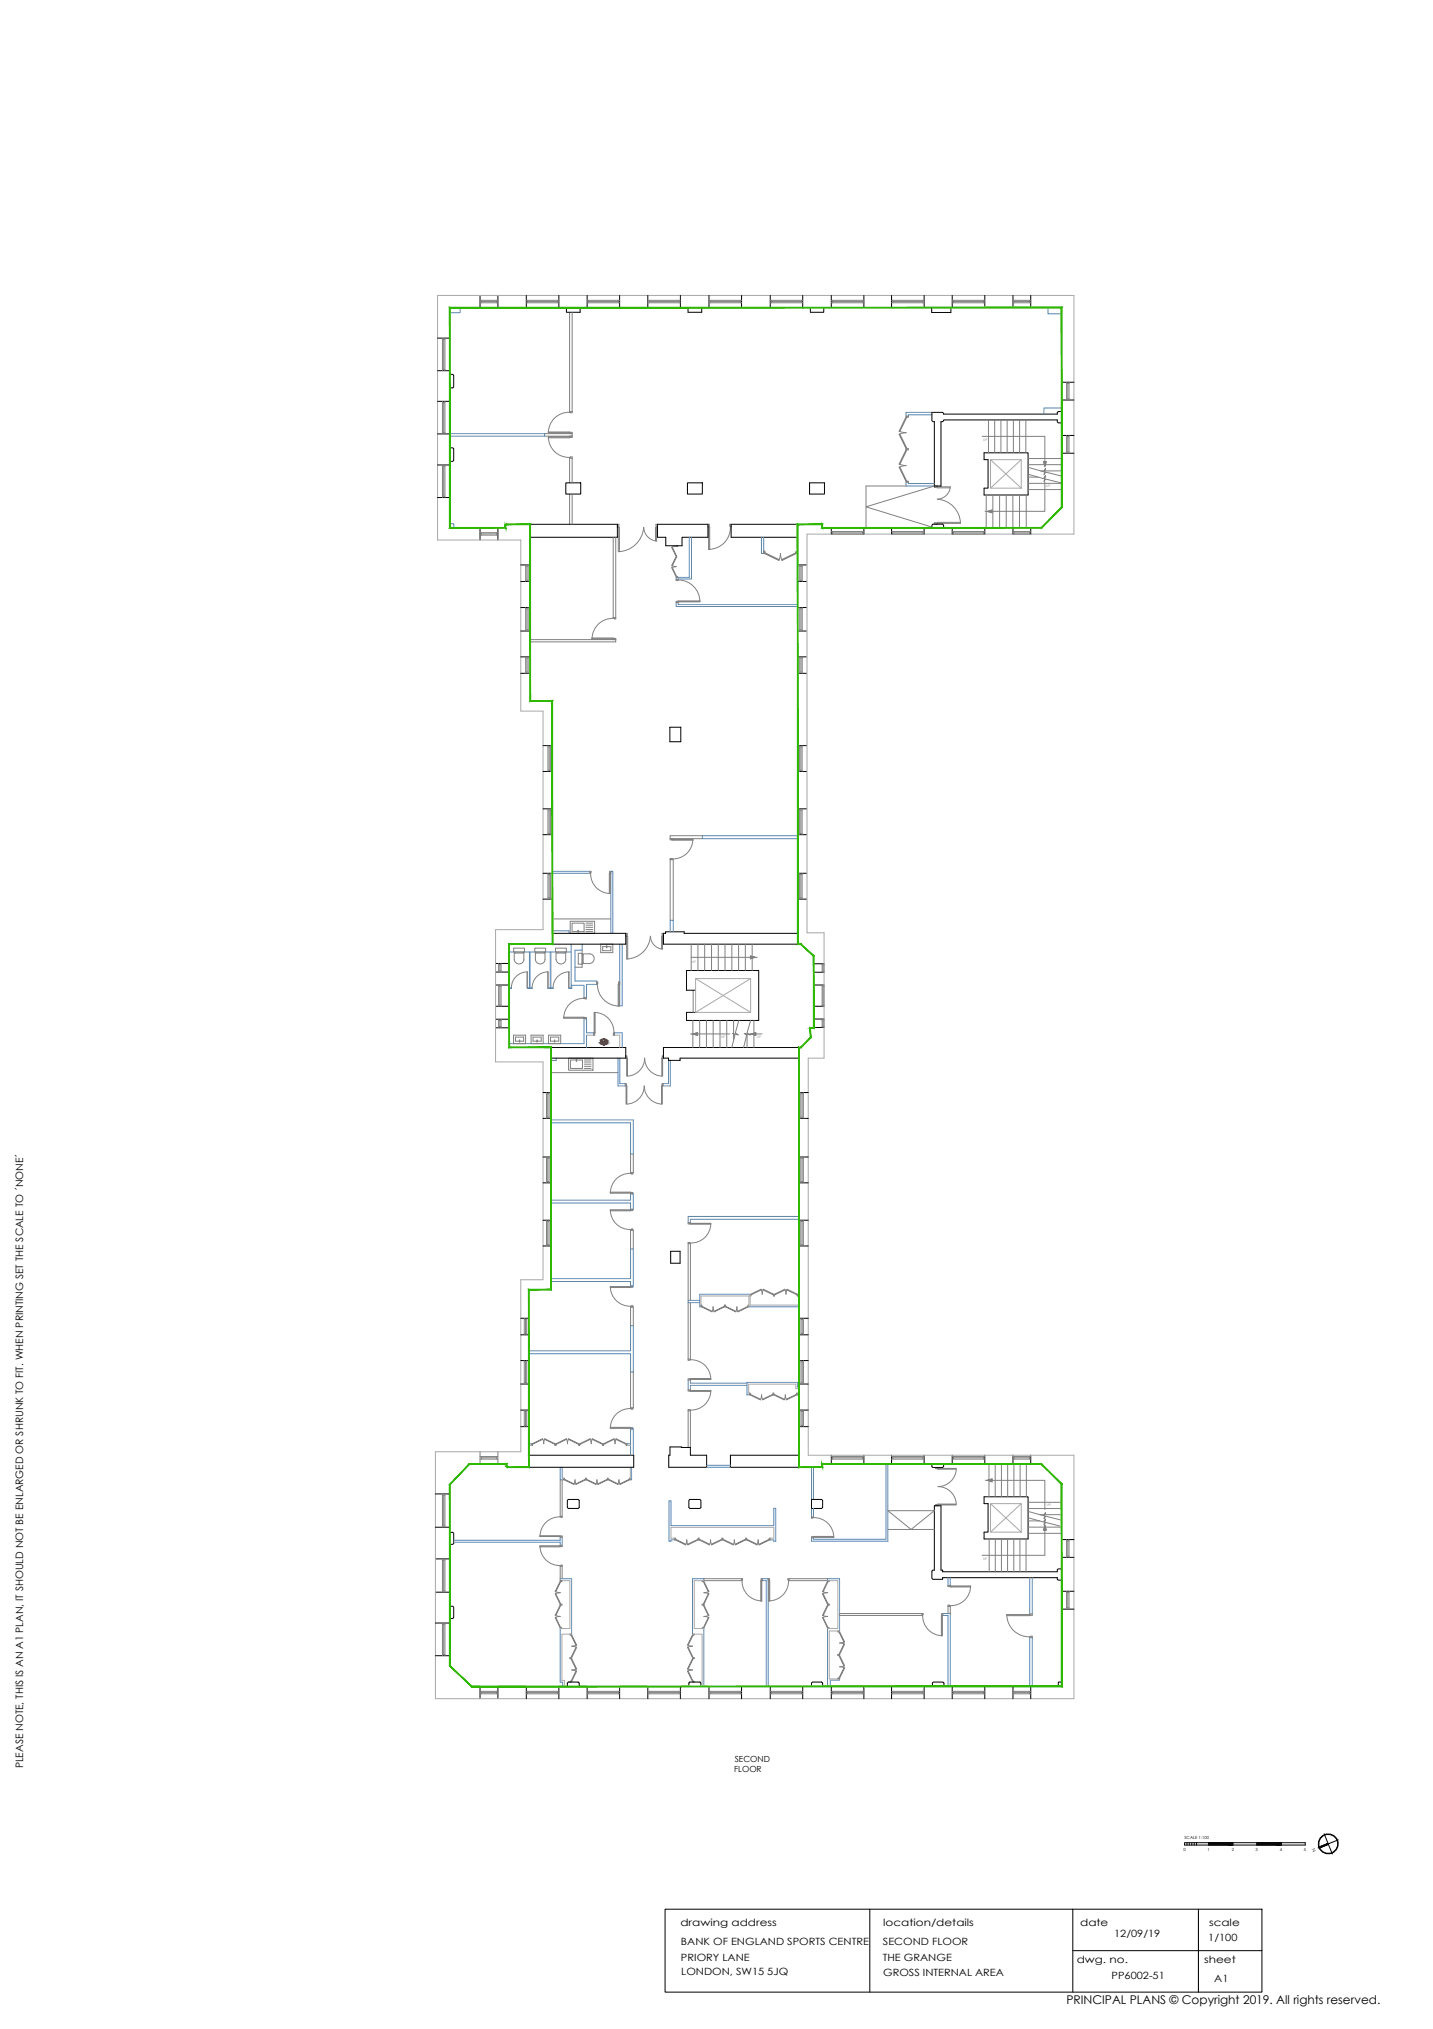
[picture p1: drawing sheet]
<svg xmlns="http://www.w3.org/2000/svg" width="594mm" height="841mm" viewBox="0 0 594 841" stroke-linecap="round" stroke-linejoin="round" font-family="sans-serif">
<!-- layer: BLOCKS -->
<g fill="none" stroke="#808080" stroke-width=".41">
<path d="M199 127.5h7.4M199 124.5h7.4M199 125.5h7.4M199.5 124.5v1M199.5 125h6.4M205.9 124.5v1M218.2 127.5h13.5M218.2 124.5h13.5M218.2 125.5h13.5M218.7 124.5v1M218.7 125h12.5M231.2 124.5v1"/>
<path d="M236.1 129.4v41.5M237.2 129.4v41.7l-1.1-.2M243.4 127.5h13.5M243.4 124.5h13.5M243.4 125.5h13.5M243.9 124.5v1M243.9 125h12.5M256.4 124.5v1M268.6 127.5h13.5M268.6 124.5h13.5M268.6 125.5h13.5M269.1 124.5v1"/>
<path d="M269.1 125h12.5M281.6 124.5v1M293.9 127.5h13.5M293.9 124.5h13.5M293.9 125.5h13.5M294.4 124.5v1M294.4 125h12.5M306.9 124.5v1M319.3 127.5h13.5M319.3 124.5h13.5M319.3 125.5h13.5M319.8 124.5v1"/>
<path d="M319.8 125h12.5M332.3 124.5v1M344.6 127.5h13.5M344.6 124.5h13.5M344.6 125.5h13.5M345.1 124.5v1M345.1 125h12.5M357.6 124.5v1M369.6 127.5h13.5M369.6 124.5h13.5M369.6 125.5h13.5M370.1 124.5v1"/>
<path d="M370.1 125h12.5M382.6 124.5v1M394.8 127.5h13.5M394.8 124.5h13.5M394.8 125.5h13.5M395.3 124.5v1M395.3 125h12.5M407.8 124.5v1M419.9 127.5h7.4M419.9 124.5h7.4M419.9 125.5h7.4M420.4 124.5v1"/>
<path d="M420.4 125h6.4M426.8 124.5v1M183.4 140.2v13.5M183.4 153.1h1M183.4 140.7h1M183.9 140.7v12.4M184.4 140.2v13.5M186.5 140.2v13.5M440.1 158.4v7.4M442.2 158.4v7.4M442.2 158.9h1M442.7 158.9v6.4"/>
<path d="M443.2 158.4v7.4M183.4 166.4v13.5M183.4 179.4h1M183.4 166.9h1M183.9 166.9v12.5M184.4 166.4v13.5M186.5 166.4v13.5M225.8 179.7h11.4M227.3 179.1h8.8v.3h-8.8zM227.3 179.4h8.8M236.1 170.9a8.5 8.5 0 0 0-8.8 8.5M236.1 179.4l1.1-.2v2.1l-1.1-.2"/>
<path d="M236.1 179.4v.3M236.1 170.6h1.1M372.8 178.7l2.8 .7-2.8 .6M375.6 172.5h1v.5l-1-.2zM375.6 172.8l.3 .2-2.9 5.8-.3-.1zM442.2 165.3h1M183.4 192.7v13.5M183.4 193.2h1M183.9 193.2v12.5M184.4 192.7v13.5M186.5 192.7v13.5M225.8 180.8h11.4"/>
<path d="M227.3 181.1h8.8v.4h-8.8zM227.3 181.1h8.8M227.3 181.1a8.5 8.5 0 0 0 8.8 8.5M236.1 189.6l1.1-.2v10.7M236.1 180.8v.3M236.1 189.6v10.5M236.1 189.9h1.1M372.7 193.7l.3-.2 2.9 6-.3 .1zM372.7 180l.3-.1 2.9 5.9-.3 .2zM372.8 192.3l2.8 .7-2.8 .6M375.6 199.6l1-.1v.4h-1zM375.6 186.4l.3 .2-2.9 5.9-.3-.2z"/>
<path d="M375.6 186h1v.4h-1zM440.1 180.5v7.4M442.2 180.5v7.4M442.2 181h1M442.2 187.4h1M442.7 181v6.4M443.2 180.5v7.4M183.4 205.7h1M199 218.8h7.4M236.1 204.8v12.5M237.2 204.8v12.5M256.3 218.1l.1 10.6a10.9 10.9 0 0 0 10.5-10.1 5.8 5.8 0 0 0 5.3 5.7"/>
<path d="M256.3 218.6l.3-1.3h-.7v1.3h.9v10.1M293.5 217.3h.5l-.2 1.1h-.3zM293.8 218.4h.4v9.3h-.4zM293.8 218.4v9.3M302.6 217.3h.5v1.1h-.3zM302.8 218.4a9 9 0 0 1-8.9 9.3M344.6 218.8h13.5M369.6 218.8h13.5M393.9 202.2h-5.3v-.7h-1.3v.5h.8v-.2h5.9a5.6 5.6 0 0 1-5.4 5.1 10.3 10.3 0 0 1 9.6 10h-10.1M394.8 218.8h13.5M398.1 216.5h-9.5v.8h-1.3v-.6l1.3 .2M419.9 218.8h7.4"/>
<path d="M199 220.8h7.4M199 221.8h7.4M199.5 220.8v1M199.5 221.3h6.4M205.9 220.8v1M217.9 234.7h1M217.9 234.2v6.8M218.4 234.7v5.8M218.9 234.2v6.8M219.8 234.2v6.8M254.2 222.7v33.6M255.3 222.7v33.8l-1.1-.2"/>
<path d="M271.7 224.2v-5.6h.9v-1.3h-.7v.8h.3v6.2M278.5 235.3l.2-.1 1.8 3.8-.2 .1zM278.5 226.9l.2-.1 1.8 3.8-.2 .1zM278.5 234.4l1.9 .5-1.9 .4M280.3 239.1l.7-.1v.3zM280.3 230.7l.2 .1-1.8 3.8-.2-.1zM280.3 226.2h.7v.4l-.7-.1zM280.4 226.4l-1.9 .4M316.6 228.4h.5l-.2 1h-.3zM317.1 229.1l5.9 2.9-.1 .3-6-2.9zM322.9 232.3l.7-2.9 .6 2.9M324.1 232l5.8-2.9 .2 .3-5.9 2.9z"/>
<path d="M330 228.4h.5v1h-.4zM330.7 234.2v6.8M331.6 234.7h1M331.6 234.2v6.8M332.1 234.7v5.8M332.6 234.2v6.8M344.6 221.4h13.5M344.6 220.3h13.5M345.1 220.3v1.1M345.1 220.9h12.5M357.6 220.3v1.1M369.6 221.4h13.5"/>
<path d="M369.6 220.3h13.5M370.1 220.3v1.1M370.1 220.9h12.5M382.6 220.3v1.1M394.8 221.4h13.5M394.8 220.3h13.5M395.3 220.3v1.1M395.3 220.9h12.5M407.8 220.3v1.1M419.9 221.4h7.4M419.9 220.3h7.4M420.4 220.3v1.1"/>
<path d="M420.4 220.9h6.4M426.8 220.3v1.1M217.9 240.5h1M217.9 251.8v9.8M217.9 252.3h1M218.4 252.3v8.8M218.9 251.8v9.8M219.8 251.8v9.8M254.2 256h1.1M254.3 256.3a8.5 8.5 0 0 0-8.9 8.5M280.3 249.2l.8 .2v.4h-.8zM280.3 240.1h.8v.3l-.8 .3z"/>
<path d="M281.1 249.1h9v.3h-9zM281.1 249.4h9M281.2 240.4a9 9 0 0 1 9 9M330.7 251.8v9.8M331.6 240.5h1M331.6 252.3h1M331.6 251.8v9.8M332.1 252.3v8.8M332.6 251.8v9.8M217.9 272.3v6.8M217.9 261.1h1M217.9 272.7h1"/>
<path d="M217.9 278.6h1M218.4 272.7v5.9M218.9 272.3v6.8M219.8 272.3v6.8M219.8 265.1h35.5M245.4 264.4h8.8v.4h-8.8zM245.4 264.8h8.8M254.2 264.8l1.1-.2v1.5h-35.5M254.2 264.8v.3M330.7 272.3v6.8M331.6 261.1h1M331.6 272.7h1"/>
<path d="M331.6 278.6h1M331.6 272.3v6.8M332.1 272.7v5.9M332.6 272.3v6.8M227.2 309.6h1M227.2 319.3h1M227.2 309.1v10.7M227.7 309.6v9.7M228.2 309.1v10.7M229 309.1v10.7M330.7 309.1v10.7M331.5 309.6h1"/>
<path d="M331.5 319.3h1M331.5 309.1v10.7M332 309.6v9.7M332.5 309.1v10.7M227.2 335.3v10.7M227.2 335.8h1M227.7 335.8v9.7M228.2 335.3v10.7M229 335.3v10.7M330.7 335.3v10.7M331.5 335.8h1M331.5 335.3v10.7"/>
<path d="M332 335.8v9.7M332.5 335.3v10.7M227.2 345.5h1M277.8 347.6h13.4M278.8 347.9h8.4v.4h-8.4zM278.8 356l-1-.2v25.7M278.8 347.6v.3M278.8 356v.3h-1M278.8 347.9h8.4M279.1 356.3v25.2M287.2 347.9a8.1 8.1 0 0 1-8.4 8.1M291.2 346.4h-13.4v1.7l1-.2"/>
<path d="M331.5 345.5h1M227.2 362v10.7M227.2 362.5h1M227.2 372.2h1M227.7 362.5v9.7M228.2 362v10.7M229 362v10.7M244.5 361.2h.5l-.1 .8h-.4zM244.9 361.9a8.1 8.1 0 0 0 8.1 8.5M252.6 362h.3v8.4h-.3zM252.7 361.2h.5v.8h-.3zM252.9 362v8.4"/>
<path d="M330.7 362v10.7M331.5 362.5h1M331.5 372.2h1M331.5 362v10.7M332 362.5v9.7M332.5 362v10.7M206.7 399.9h1M206.7 399.4v3.5M207.2 399.9v2.5M207.7 399.4v3.5M211.1 399.4v3.5M212.9 393h4.5v1.6h-4.5z"/>
<path d="M213.4 394.6v.4h3.5v-.4M213.4 395h-.2v2.7a2.01 2.01 0 0 0 2 1.9 2.01 2.01 0 0 0 2-1.9M216.9 395h.3v2.7M221.7 393h4.5v1.6h-4.5zM222.2 394.6v.4h3.5v-.4M222.2 395h-.2v2.7a2.01 2.01 0 0 0 2 1.9 2.01 2.01 0 0 0 2-1.9l-.1-2.7h-.2M229 380.9h24.2M230.3 393h4.5v1.6h-4.5zM230.8 394.6v.4h3.5v-.4M230.8 395h-.3v2.7a2.04 2.04 0 0 0 2 1.9 2.04 2.04 0 0 0 2.1-1.9l-.1-2.7h-.2M236.4 381.9h10.1v5h-10.1zM239.6 386.2h-2.4v-3.6h4.9v3.6h-2.4"/>
<path d="M239.6 385.6l.1 .8zM239.7 395.1h1.6v4.6h-1.6zM241.3 395.6h.5v3.5h-.5M241.3 393.9v7h-2.9M241.8 399.1v.3h2.6M242.9 386.2h2.8M242.9 383.5h2.8M242.9 384.4h2.8M242.9 382.6h2.8M242.9 385.3h2.8M244.4 395.4h-2.6v.2M244.5 395.3a2.01 2.01 0 0 1 1.8 2 2.01 2.01 0 0 1-1.8 2.1"/>
<path d="M249 391.4h5v3.5h-5zM251.5 392l.1 .8zM251.5 392.4h-1.6v1.7h3.3v-1.7h-1.6M259.8 387.6v9.9M259.8 388.1l.3-1.2h-.7v1.2h.8v9.4M269.6 388.1a10.1 10.1 0 0 1-9.8 9.4M269.7 388.1a5.5 5.5 0 0 0 5 5.3M274.3 393.3v-5.2h.7v-1.2h-.6l.3 6.5M337.4 399.5v3.5M340.8 399.5v3.5M340.8 399.9h.8M341.2 399.9v2.7"/>
<path d="M341.6 399.5v3.5M206.7 408.8h1M206.7 416.6h1M206.7 402.4h1M206.7 408.3v8.8M207.2 408.8v7.8M207.7 408.3v8.8M211.1 408.3v8.8M218.5 402.9l.1 6.6zM218.6 402.8a6.6 6.6 0 0 0-6.6 6.7M227.1 402.9l.1 6.6zM227.2 402.8a6.6 6.6 0 0 0-6.6 6.7"/>
<path d="M235.8 402.9l.1 6.6zM235.9 402.8a6.6 6.6 0 0 0-6.6 6.7M242.1 413.6h1v.4l-1-.1zM242.1 413.8a8.1 8.1 0 0 0-8.4 8.2M246.4 419.7h.3v8.4h-.3zM246.4 419.7v8.4M246.4 419.6a8.1 8.1 0 0 1 8.1 8.4M247.4 407h.4l-.2 1h-.2zM247.7 408a9 9 0 0 0 8.9 9M256.3 408h.3v9h-.3zM256.5 407h.4v1h-.3zM256.6 408v9"/>
<path d="M287.4 410.4v9.2M337.4 408.3v8.8M340.8 408.3v8.8M340.8 416.7h.8M340.8 408.7h.8M340.8 402.6h.8M341.2 408.7v8M341.6 408.3v8.8M206.7 425.5h1M206.7 422.5v3.5M206.7 423h1M207.2 423v2.5"/>
<path d="M207.7 422.5v3.5M211.1 422.5v3.5M212.9 429.1h5v3.5h-5zM215.3 431.1l.2 .8zM215.3 431.6h-1.6v-1.7h3.4v1.7h-1.6M220.2 429.1h5v3.5h-5zM222.6 431.1l.1 .8zM222.6 431.6h-1.6v-1.7h3.4v1.7h-1.7M227.4 429.1h5.1v3.5h-5.1zM229.9 431.1l.1 .8zM229.9 431.6h-1.7v-1.7h3.4v1.7h-1.6M233.7 422h8.4"/>
<path d="M233.7 421.6h8.4v.4h-8.4zM235.7 438.6h10.1v5h-10.1zM238.9 439.4h-2.4v3.5h5v-3.5h-2.4M238.9 439.2l.2 .7zM242.1 422l1-.2v.5h-1zM242.2 439.4h2.9M246.1 428.1h.3l.1 1h-.4zM254.5 428.1h.3v1h-.5zM259.4 437.6h.5l-.1 1h-.4zM259.8 438.6h.3v7.5h-.3zM274.4 438.6h.3v7.5h-.3zM274.5 437.6h.5v1h-.3z"/>
<path d="M337.4 422.4v3.5M340.8 422.4v3.5M340.8 425.5h.8M340.8 422.8h.8M341.2 422.8v2.7M341.6 422.4v3.5M226.6 452.9v10.7M226.6 453.4h1M227.1 453.4v9.7M227.6 452.9v10.7M228.4 444.6h27.8M228.4 452.9v10.7"/>
<path d="M242.2 442h2.9M242.2 441.1h2.9M242.2 442.9h2.9M242.2 440.2h2.9M259.2 449.1h.5l-.2 1h-.3zM259.5 450.1h.4v7.6h-.4zM259.9 457.6a7.6 7.6 0 0 0 7.2-7.5 7.6 7.6 0 0 0 7.2 7.5M260.1 446a7.5 7.5 0 0 0 7.2-7.4 7.5 7.5 0 0 0 7.1 7.4M274.2 450.1h.4v7.6h-.4zM274.4 449.1h.5v1h-.3zM331.3 452.9v10.7M332 453.4h1"/>
<path d="M332 452.9v10.7M332.5 453.4v9.7M333 452.9v10.7M226.6 479.6v10.7M226.6 463.1h1M227.6 479.6v10.7M228.4 479.6v10.7M261.4 478.4v8M262.6 478.4v7.7h-1.2M331.3 479.6v10.7M332 463.1h1M332 479.6v10.7"/>
<path d="M333 479.6v10.7M226.6 489.8h1M226.6 480.1h1M227.1 480.1v9.7M253 494.1h8.4v.4h-8.4zM253 494.5h8.4M261.4 494.5l.9-.2v.5h-.9zM261.4 486.4a8.1 8.1 0 0 0-8.4 8.1M262.3 486.1v.5l-.9-.2M332 489.8h1M332 480.1h1M332.5 480.1v9.7"/>
<path d="M226.6 515.9h1M226.6 506.3h1M226.6 505.8v10.7M227.1 506.3v9.6M227.6 505.8v10.7M228.4 505.8v10.7M253 501.6h8.4v.3h-8.4zM253 501.6h8.4M253 501.5a8.1 8.1 0 0 0 8.4 8.1M261.4 501.3h.9v.5l-.9-.2zM261.4 509.6l.9-.2v.5M261.4 509.6v8.1"/>
<path d="M261.4 509.9h1.2v7.8M285.3 506.8h.9v.3l-.9 .2zM285.3 515.5h.9M286.2 507.1h8.4v.3h-8.4zM286.2 515.2l-.9-.2v24M286.2 515.2v23.8M286.2 507.1h8.4M294.7 507.1a8.1 8.1 0 0 1-8.4 8.1M331.3 505.8v10.7M332 515.9h1M332 506.3h1M332 505.8v10.7"/>
<path d="M332.5 506.3v9.6M333 505.8v10.7M253 533.3h8.4v.4h-8.4zM253 533.3h8.4M253 533.3a8.1 8.1 0 0 0 8.4 8.1M261.4 533h.9v.6l-.9-.3zM285.3 539.9v23.9l.9-.1M286.2 539.9v23.8M311 536.5h.2l.1 .7h-.3zM311.2 536.5l4.3-2.1 .1 .3-4.3 2zM315.5 534.4l.5 2.1 .5-2.1M316.4 534.4l4.3 2.1-.1 .2-4.3-2z"/>
<path d="M320.7 536.5h.4v.7h-.4zM321.1 536.5l4.2-2.1 .2 .3-4.3 2zM325.4 534.4l.4 2.1 .5-2.1M326.3 534.4l4.3 2.1-.1 .2-4.3-2zM330.6 536.5h.2v.7h-.3zM217.3 546.4v6.9M217.3 552.8h1.1M217.3 546.9h1.1M217.8 546.9v5.9M218.4 546.4v6.9M219.2 546.4v6.9M261.4 541.5l.9-.2v.5"/>
<path d="M261.4 541.5v8M261.4 541.8h1.2v7.7M290.6 541h.4l-.1 .7h-.3zM291 541.5l4.2 2-.1 .3-4.2-2.1zM295.6 541.7l.5 2M295.7 541.7l-.5 2M296 543.5l4.3-2 .1 .2-4.3 2.1zM300.4 541h.3v.7h-.3zM300.8 541.5l4.3 2-.1 .3-4.3-2.1zM305.5 541.7l.5 2M305.5 541.7l-.5 2M305.9 543.5l4.2-2 .1 .2-4.3 2.1z"/>
<path d="M310.1 541h.4v.7h-.3zM331.3 546.4v6.9M332.1 552.8h1M332.1 546.9h1M332.1 546.4v6.9M332.6 546.9v5.9M333.1 546.4v6.9M217.3 564v9.7M217.3 564.5h1.1M217.3 573.2h1.1M217.8 564.5v8.7M218.4 564v9.7"/>
<path d="M219.2 564v9.7M261.4 568.7v15.2l.9 .2v-.5M262.6 568.7v14.9h-1.2M285.3 576.1h.9v.3l-.9 .2zM285.3 571.5h.5l.4 .5h-.9zM285.3 563.4h.9M286.2 576.4h8.4v.3h-8.4zM286.2 571.4h8.4v.3h-8.4zM286.2 576.4h8.4M286.2 571.7h8.4M286.3 563.6a8.1 8.1 0 0 1 8.4 8.1M294.7 576.4a8.1 8.1 0 0 1-8.4 8.1"/>
<path d="M310.7 577.5h.4l-.2 .7h-.2zM311.1 578l4.2 2-.1 .2-4.3-2zM320.5 577.5h.3v.7h-.3zM320.9 578l4.3 2-.1 .2-4.3-2zM330.2 577.5h.3v.7zM332.1 564.5h1M332.1 573.2h1M332.1 564v9.7M332.6 564.5v8.7M333.1 564v9.7M217.3 590.8h1.1M217.3 585h1.1"/>
<path d="M217.3 584.5v6.8M217.8 585v5.8M218.4 584.5v6.8M219.2 584.5v6.8M220.4 598.5h.2l.1 .7h-.3zM220.6 598.5l4.3-2.1 .1 .2-4.3 2.1zM224.9 596.4l.5 2 .5-2M225.8 596.4l4.3 2.1-.1 .2-4.2-2.1zM230.1 598.5h.4v.7h-.4zM230.5 598.5l4.2-2.1 .2 .2-4.3 2.1zM234.8 596.4l.4 2 .5-2M235.7 596.4l4.3 2.1-.1 .2-4.3-2.1z"/>
<path d="M240 598.5h.3v.7h-.3zM240.3 598.5l4.3-2.1 .1 .2-4.2 2.1zM244.6 596.4l.5 2 .5-2M245.6 596.4l4.3 2.1-.2 .2-4.3-2.1zM249.9 598.5h.3v.7h-.3zM250.2 598.5l4.3-2.1 .1 .2-4.3 2.1zM253 591.6h8.4v.4h-8.4zM253 592h8.4M254.5 596.4l.5 2 .5-2M255.4 596.4l4.3 2.1-.1 .2-4.3-2.1zM259.7 598.5h.3v.7h-.4zM261.4 592l.9-.2v.5h-.9z"/>
<path d="M261.4 583.9a8.1 8.1 0 0 0-8.4 8.1M285.3 584.8h.9M286.2 584.5l-.9-.2v15.7M286.2 584.5v15.5M315.2 580.2l.5-2 .5 2M316.1 580l4.2-2 .2 .2-4.3 2zM325.1 580.2l.5-2 .5 2M325.9 580l4.3-2 .1 .2-4.2 2zM331.3 584.5v6.8M332.1 590.8h1M332.1 585h1M332.1 584.5v6.8"/>
<path d="M332.6 585v5.8M333.1 584.5v6.8M183.4 619.2v13.8M183.4 619.7h1M183.9 619.7v12.8M184.4 619.2v13.8M186.5 619.2v13.8M199 601.8v5h7.4v-5M199 604.8h7.4M199 603.7h7.4M199.5 603.7v1.1M199.5 604.3h6.4"/>
<path d="M205.9 603.7v1.1M232.2 613.4v15.4l.5 .2h.3v-15.6M233.7 612.7h.3l-.1 .7h-.2zM234 613.2l4 1.9-.1 .2-4-1.9zM237.9 615.3l.4-1.9 .5 1.9M238.7 615.1l3.9-1.9 .1 .2-3.9 1.9zM242.7 612.7h.4v.7h-.4zM243.2 613.2l3.9 1.9-.1 .2-3.9-1.9zM247 615.3l.5-1.9 .4 1.9M247.8 615.1l4-1.9v.2l-3.9 1.9zM251.8 612.7h.4v.7h-.4zM252.3 613.2l3.9 1.9v.2l-4-1.9z"/>
<path d="M256.1 615.3l.5-1.9 .5 1.9M256.9 615.1l4-1.9 .1 .2-4 1.9zM260.9 612.7h.3v.7zM344.6 606.8h13.5M344.6 604.8h13.5M344.6 603.7h13.5M345.1 603.7v1.1M345.1 604.3h12.5M357.6 603.7v1.1M369.6 606.8h13.5M369.6 604.8h13.5M369.6 603.7h13.5"/>
<path d="M370.1 603.7v1.1M370.1 604.3h12.5M382.6 603.7v1.1M387.9 608.3h.9v.4l-.9 .1zM388.8 608.7h7.6v.3h-7.6zM394.8 606.8h13.5M394.8 604.8h13.5M394.8 603.7h13.5M395.3 603.7v1.1M395.3 604.3h12.5M396.4 609a7.6 7.6 0 0 1-7.5 7.2 7.6 7.6 0 0 1 7.5 7.2M407.8 603.7v1.1"/>
<path d="M419.9 606.8h7.4M419.9 604.8h7.4M419.9 603.7h7.4M420.4 603.7v1.1M420.4 604.3h6.4M426.8 603.7v1.1M183.4 632.5h1M223.9 636.6h8.3v.3h-8.3zM223.9 636.9h8.3M232.2 636.9l.8-.2v.5h-.8zM232.2 628.5h.8M232.3 628.7a8.1 8.1 0 0 0-8.4 8.1"/>
<path d="M279.7 637.6h.4l-.1 .7h-.3zM280.1 638l4.3 2.1-.2 .3-4.2-2.1zM289.4 637.6h.4v.7h-.4zM289.9 638l4.3 2.1-.1 .3-4.3-2.1zM299.3 637.6h.4v.7h-.4zM299.8 638l4.2 2.1v.3l-4.3-2.1zM304.4 638.3l.5 2M304.5 638.3l-.5 2M309.2 637.6h.3v.7h-.3zM309.6 638l4.3 2.1-.1 .3-4.3-2.1zM314.3 638.3l.5 2M314.3 638.3l-.5 2"/>
<path d="M318.9 637.6h.4v.7h-.3zM336.4 637l.8 .2v.3h-.8zM336.4 628.8h.8v.3l-.8 .2zM337.2 636.8h8.4v.4h-8.4zM337.2 637.2h8.4M337.2 629.1a8.1 8.1 0 0 1 8.5 8.1M387.9 623.6l.9 .2v.3h-.9zM388.8 623.4h7.6v.4h-7.6zM440.1 638.2v7.3M442.2 638.2v7.3M442.2 638.7h1M442.7 638.7v6.3"/>
<path d="M443.2 638.2v7.3M183.4 646.2v13.8M183.4 659.5h1M183.4 646.7h1M183.9 646.7v12.8M184.4 646.2v13.8M186.5 646.2v13.8M223.9 640.8h8.3v.4h-8.3zM223.9 640.8h8.3M223.9 640.8a8.1 8.1 0 0 0 8.4 8.1M230.2 659.7l2.1 .5-2.1 .5M232.2 640.5h.8v.5l-.8-.2z"/>
<path d="M232.2 648.9l.8-.2v5.7M232.2 655.2h.8v.4l-.8-.2zM232.2 655.4l.3 .2-2.1 4.2-.2-.1zM232.2 648.9v5.5M232.2 649.2h.8M284.3 640.3l.4-2 .5 2M285.1 640.1l4.2-2.1 .1 .3-4.2 2.1zM291.1 655.2h.7v.2l-.7 .2zM291.6 655.6l.2-.2 2.1 4.3-.2 .1zM291.8 654.4h16l-.2 .8h-15.8M293.9 659.7l-2.1 .5 2.1 .5M294.1 640.3l.5-2 .4 2"/>
<path d="M294.9 640.1l4.3-2.1 .1 .3-4.3 2.1zM304.8 640.1l4.2-2.1 .2 .3-4.3 2.1zM307.3 654.4v.8M307.6 655.2a8.1 8.1 0 0 0 8.2 8.4M314.6 640.1l4.3-2.1 .1 .3-4.3 2.1zM315.4 655.2h.4v8.4h-.4zM315.6 654.4h.5v.8h-.3zM315.8 655.2v8.4M318.5 654.4h.5l-.2 .8h-.3zM318.8 655.2h.3v8.4h-.3zM318.8 655.2v8.4M326.9 655.2a8.1 8.1 0 0 1-8.1 8.4"/>
<path d="M327.2 654.4v.8M341 659.7l2.1 .5-2.1 .5M343.1 655.2h.7v.4l-.7-.2zM343.1 655.4l.2 .2-2.1 4.2-.2-.1zM343.1 654.4h-16.5l.3 .8h16.2M393 657.2h1v.3l-1 .1zM394 657.5h8.4v.3h-8.4zM394 657.5h8.4M402.4 657.4a8.1 8.1 0 0 1-8.4 8.1M440.1 659.6v7.4M442.2 659.6v7.4M442.2 645h1"/>
<path d="M443.2 659.6v7.4M183.4 672.7v13.6M183.4 673.3h1M183.9 673.3v12.5M184.4 672.7v13.6M186.5 672.7v13.6M230.2 670.5l.2-.1 2.1 4.3-.3 .1zM230.2 660.7l.2-.1 2.1 4.2-.3 .2zM230.2 669.6l2.1 .4M232.2 674.8l.8-.1v.3h-.8zM232.2 665.3l.3 .1-2.1 4.3-.2-.1zM232.2 665h.8v.3h-.8z"/>
<path d="M232.3 670l-2.1 .5M236.3 677.4h.7v.2l-.7 .1zM236.7 677.7l.3-.1 2.1 4.3-.3 .1zM287.1 677.4h.7v.3l-.7-.1zM287.1 677.6l.2 .1-2.1 4.3-.2-.1zM291.1 674.7l.7 .1v.2h-.7zM291.1 665h.7v.3h-.7zM291.6 665.4l.2-.1 2.1 4.3-.2 .1zM291.8 670l2.1 .5M293.7 670.4l.2 .1-2.1 4.3-.2-.1zM293.7 660.6l.2 .1-2.1 4.3-.2-.2zM293.9 669.6l-2.1 .4"/>
<path d="M341 670.5l.2-.1 2.1 4.3-.2 .1zM341 660.7l.2-.1 2.1 4.2-.2 .2zM341 669.6l2.1 .4M343.1 674.8l.7-.1v.3h-.7zM343.1 665.3l.2 .1-2.1 4.3-.2-.1zM343.1 665h.7v.3h-.7zM343.1 670l-2.1 .5M347.3 676h.8v.3l-.8 .1zM347.8 676.4l.3-.1 2 4.3-.2 .1zM348.1 668.8h34.6l-.2 .8h-34.4M382.2 668.8v.8M382.5 669.6a8.1 8.1 0 0 0 8.1 8.4"/>
<path d="M390.3 669.6h.3v8.4h-.3zM390.4 668.8h.5v.8h-.3zM390.6 669.6v8.4M393 665.8h1M394 665.6l-1-.3v3.5M394 665.6v3.2M417.4 669.3h9.5v.4h-9.5M417.4 669.3h9.5M417.4 669.3v.4M417.4 669.3a9.2 9.2 0 0 0 9.5 9.2M426.9 669h1v.5l-1-.2zM426.9 678.5l1-.3v.6h-1z"/>
<path d="M442.2 660.1h1M442.2 666.4h1M442.7 660.1v6.3M183.4 685.8h1M199 699h7.4M218.2 699h13.5M236.3 696.9l.7 .3h-.7zM236.3 687.1h.7v.4h-.7zM236.7 687.6l.3-.1 2.1 4.3-.3 .1zM238.8 692.6l.3 .1-2.1 4.3-.3-.1zM238.8 682.7l.3 .2-2.1 4.2-.3-.1zM239.1 691.7l-2.1 .5 2.1 .5"/>
<path d="M239.1 681.9l-2.1 .5 2.1 .4M243.4 699h13.5M268.6 699h13.5M285 692.7l.2-.1 2.1 4.3-.2 .1zM285 682.9l.2-.2 2.1 4.3-.2 .1zM285 691.7l2.1 .5-2.1 .5M285 681.9l2.1 .5-2.1 .4M287.1 697l.7-.1v.3zM287.1 687.5l.2 .1-2.1 4.3-.2-.1zM287.1 687.1h.7v.4h-.7zM293.9 699h13.5M319.3 699h13.5"/>
<path d="M344.6 699h13.5M347.3 695.6h.8v.3h-.8zM347.3 685.8h.8v.4h-.8zM347.8 686.3l.3-.1 2 4.2-.2 .2zM349.9 691.3l.2 .1-2 4.2h-.3zM349.9 681.4l.2 .2-2 4.2-.3-.1zM350.2 690.4l-2.1 .5 2.1 .4M350.2 680.6l-2.1 .4 2.1 .5M369.6 699h13.5M394.8 699h13.5M419.9 699h7.4M199 702.1h7.4"/>
<path d="M199 701.1h7.4M199.5 701.6h6.4M199.5 701.1v1M205.9 701.1v1M218.2 702.1h13.5M218.2 701.1h13.5M218.7 701.6h12.5M218.7 701.1v1M231.2 701.1v1M243.4 702.1h13.5M243.4 701.1h13.5M243.9 701.6h12.5"/>
<path d="M243.9 701.1v1M256.4 701.1v1M268.6 702.1h13.5M268.6 701.1h13.5M269.1 701.6h12.5M269.1 701.1v1M281.6 701.1v1M293.9 702.1h13.5M293.9 701.1h13.5M294.4 701.6h12.5M294.4 701.1v1M306.9 701.1v1"/>
<path d="M319.3 702.1h13.5M319.3 701.1h13.5M319.8 701.6h12.5M319.8 701.1v1M332.3 701.1v1M344.6 702.1h13.5M344.6 701.1h13.5M345.1 701.6h12.5M345.1 701.1v1M357.6 701.1v1M369.6 702.1h13.5M369.6 701.1h13.5"/>
<path d="M370.1 701.6h12.5M370.1 701.1v1M382.6 701.1v1M394.8 702.1h13.5M394.8 701.1h13.5M395.3 701.6h12.5M395.3 701.1v1M407.8 701.1v1M419.9 702.1h7.4M419.9 701.1h7.4M420.4 701.6h6.4M420.4 701.1v1"/>
<path d="M426.8 701.1v1"/>
</g>
<!-- layer: WALLS -->
<g fill="none" stroke="#000" stroke-width=".41">
<path d="M199 122.5v5h-12.5v12.7h-5.1M206.4 122.5v5h11.8v-5M231.7 122.5v5h3.1v1.9h5.7v-1.9h2.9v-5M256.9 122.5v5h11.7v-5M282.1 122.5v5h3.1v1.9h5.7v-1.9h3v-5M307.4 122.5v5h11.9v-5M332.8 122.5v5h3.2v1.9h5.5v-1.9h3.1v-5M358.1 122.5v5h11.5v-5M383.1 122.5v5h3.1v2h8v-2h.6v-5M408.3 122.5v5h11.6v-5M427.3 122.5v5h12.8v30.9h5.1M181.4 153.7h5.1v1.5h1.2l.4 .4v4.7l-.4 .5h-1.2v5.6h-5.1"/>
<path d="M181.4 179.9h5.1v5.7h1.2l.4 .4v4.8l-.4 .4h-1.2v1.5h-5.1M445.2 165.8h-5.1v4.8h-1.4l-.4 .4v.6h-47.1l-.4-.7h-4.5v3.5l.5 .4h.5v26.7h2.8v-26.7h.7l.4-.7h47.1v.8l.4 .4h1.4v5.2h5.1M408 187.7h18.2v17.5h-18.2v-2.9h1.6v-11.8h-1.6zM445.2 187.9h-5.1v22.5l-8.3 8.4h-4.5v2.6M181.4 206.2h5.1v12.6h12.5v5M234.6 200.1h6.1v4.7h-6.1zM272.6 217.3h20.9v5.4h-10.8v3.5h-6.7v-3.5h-3.4zM285 200.1h6.2v4.7h-6.2zM335.6 200.1h6.2v4.7h-6.2zM206.4 223.8v-5h3.1v-1.1l.4-.4h46v5.4h-36.1v11.5h-3.9M344.6 221.4v-2.6h-3.7v-1.5h-37.8v5.4h27.6v11.5h3.6M358.1 221.4v-2.6h11.5v2.6"/>
<path d="M383.1 221.4v-2.6h3.2v-1.1l.4-.4h4.1l.4 .4v1.1h3.6v2.6M408.3 221.4v-2.6h11.6v2.6M215.9 241h3.9v10.8h-3.9M334.3 241h-3.6v10.8h3.6M215.9 261.6h3.9v10.7h-3.9M215.9 279.1h3.9v11.5h9.2v18.5h-3.9M334.3 261.6h-3.6v10.7h3.6M334.3 279.1h-3.6v30h3.6M225.1 319.8h3.9v15.5h-3.9M277.7 301.4h4.5v6.1h-4.5zM334.3 319.8h-3.6v15.5h3.6M225.1 346h3.9v16h-3.9"/>
<path d="M334.3 346h-3.6v16h3.6M225.1 372.7h3.9v14.2h30.4v4.5h-48.3v8h-5.7M334.3 372.7h-3.6v14.2h-47.1v-.7h-7.7v.7h-.9v4.5h57l5.4 4.9v3.2h4.2M205.4 402.9h5.7v5.4h-5.7M205.4 417.1h5.7v5.4h-5.7M288.4 410.4h-3.8v-8.1h29.9v20.7h-29.9v-3.4h3.8M341.6 403h-4.2v5.3h4.2M341.6 417.1h-4.2v5.3h4.2M205.4 426h5.7v8.2h48.3v4.4h-31v14.3h-3.3M341.6 425.9l-5.7 .3 .1 3.9-4 4.1h-57v4.4h2.2v.9h4.7v-.9h49.4v14.3h3.8M225.1 463.6h3.3v16h-3.3M335.1 463.6h-3.8v16h3.8"/>
<path d="M225.1 490.3h3.3v15.5h-3.3M335.1 490.3h-3.8v15.5h3.8M225.1 516.5h3.3v18h-9.2v11.9h-3.3M278 518.7h3.9v4.9h-3.9zM335.1 516.5h-3.8v29.9h3.8M215.9 553.3h3.3v10.7h-3.3M335.1 553.3h-3.8v10.7h3.8M215.9 573.7h3.3v10.8h-3.3M335.1 573.7h-3.8v10.8h3.8M215.9 591.3h3.3v11.9h43.5v5h-52.3l-.4-.4v-1h-3.6M277.7 599.8l8.5 .2v3.2h6.7v5h-15.7v-5h.5zM335.1 591.3h-3.8v11.9h-28.5v5h37.9l.2-1.4h3.7v-3.6"/>
<path d="M199 606.8h-4.4l-8.1 8.5v3.9h-6M358.1 603.2v3.6h11.5v-3.6M383.1 603.2v3.6h3.2v1.1l.4 .4h4.1l.4-.4v-1.1h3.6v-3.6M408.3 603.2v3.6h11.6v-3.6M427.3 603.2v3.6h4.5l8.3 8.4v23h5.1M180.5 633h6v2.2h1.2l.4 .3v4.2l-.4 .5h-1.2v6h-6M235.2 621.9l.4-.4h4.1l.4 .4v3l-.4 .3h-4.1l-.4-.3zM285.6 621.9l.4-.4h4.2l.4 .4v3l-.4 .3h-4.2l-.4-.3zM336.4 621.5h4.2l.4 .4v3l-.4 .3h-4.2zM408 620.4h18.2v17.5h-18.2v-2.8h1.6v-11.8h-1.6zM180.5 660h6v5.8h1.2l.4 .4v4.3l-.4 .4h-1.2v1.8h-6M445.2 645.5h-5.1v4.8h-1.4l-.4 .4v.8h-47.5v-.7h-.7v-26.7h-2.8v26.7h-.6l-.4 .4v3l.4 .4h4.1v-.6h47.5v.5l.4 .5h1.4v4.6h5.1"/>
<path d="M445.2 667h-5.1v30.2h-1.4v1.8h-11.4v5.1M180.5 686.3h6v4.2l9 8.5h3.5v5.1M206.4 704.1v-5.1h11.8v5.1M231.7 704.1v-5.1h3.5v-1.4l.4-.4h4.1l.4 .4v1.4h3.3v5.1M256.9 704.1v-5.1h11.7v5.1M282.1 704.1v-5.1h3.5v-1.4l.4-.4h4.2l.4 .4v1.4h3.3v5.1M307.4 704.1v-5.1h11.9v5.1M332.8 704.1v-5.1h3.6v-1.4l.4-.4h3.8l.4 .4v1.4h3.6v5.1M358.1 704.1v-5.1h11.5v5.1M383.1 704.1v-5.1h3.4v-1.4l.4-.4h4l.4 .4v1.4h3.5v5.1M408.3 704.1v-5.1h11.6v5.1M541.1 763.8v1"/>
<path d="M546.8 765.8l-.4 .2M549 760.1l.1 .4M552.2 768.1l.1 .4M554.8 762.6l-.3 .1M275.7 791.4h247.5v34.3h-247.5zM360.6 791.4v34.3M444.8 791.4v34.3M496.8 791.4v34.3M444.8 808.6h78.4"/>
</g>
<!-- layer: Whatch -->
<g fill="none" stroke="#a8a8a8" stroke-width=".41">
<path d="M181.4 122.5h263.8v98.9h-110.6v165.3h7v51.9h-6.5v164.6h110.1v100.9h-264.7v-102.3h35.4v-71.3h9.2v-90.3h-19.7v-54.9h19.7v-90.5h-9.2v-71h-34.5zM410.6 190.5h12.8v11.8h-12.8zM410.6 190.5l12.8 11.8M423.4 190.5l-12.8 11.8M288.4 405.6l22.8 14M311.2 405.6h-22.8v14h22.8M311.2 405.6v14M311.2 405.6l-22.8 14M243.2 429.1h2.9M254.8 429.1h2.1v5.1M311 536.5v4.5h20.3M330.8 537.2h.5"/>
<path d="M290.6 541.7v-4.5h19.9v4.5M330.5 577.5h.8M331.3 575.6h-1.4v-1.9h-19.5v3.8h.3M219.2 599.2h1.2M260 599.2h1.4M233 612.7h.7M261.3 608.2l-.1 4.5M279.7 637.6h-1.5v-4.5h42.6v4.5h-1.5M410.6 623.3h12.8v11.8h-12.8zM410.6 623.3l12.8 11.8M423.4 623.3l-12.8 11.8M232.2 655.2h4.1v19.8h-4.1"/>
<path d="M291.8 655.2h-4v19.8h4M343.1 655.2h4.2v19.8h-4.2M237 677.4h-4v19.1h1v2.5M287.1 677.4h4v21.6M348.1 676h-4.3v19.9h4.3"/>
</g>
<!-- layer: Partitions -->
<g fill="none" stroke="#5c8ab8" stroke-width=".41">
<path d="M190.8 127.5v2.1h-4.3M434.5 127.5v2.6h5.6M186.5 179.7h39.3v1.1h-39.3M386.3 170.9h-10.7v1.6M386.3 171.9h-9.7v.6M440.1 169.1h-7.3v2.5M375.6 199.9v1.6h11.7M376.6 199.9v.5h10.7M186.5 217.1h1.6v1.7M285.7 222.7v16.6h-5.4v.8M286.7 222.7v17.3l-5.6 .1M315.7 222.7v6.7h.9v-6.7"/>
<path d="M330.5 228.4h.2M330.5 229.4h.2M280.3 249.8v1.6h50.4M281.1 249.8v.8h49.6M277.8 356.3h1.3M330.7 346.4h-39.5v1.2h39.5M229 361.2h15.5M229 362h15.5M211.1 394.6h25.7M219.5 394.6v14.9h-.9v.2h2v-.2h-.8v-14.9M228.1 394.6v14.9h-.9v.2h2.1v-.2h-.9v-14.9M229 385.8h6.9v1.1"/>
<path d="M236.8 391.4v17h5.3v5.2h1.1v-5.6h4.2v-1.4h-9v-12.7h2.9v-2.5M253.2 386.9v-25.7h.8v25.7M256.9 391.4v25.5h1v-25.5M277.8 386.2v-4.7h1.3v4.7M211.1 409.5h.9v.2h-.9M236.8 408.4v1.1h-.9v.2h1.1v-1.3M230.6 438.6v1h-2.2M243.2 429.1v5.1M246.1 428.1h-2.9v-5.8h-1.1v10.3h-31M254.8 428.1h3.1v6.1M256.2 438.6v11.5h3M257 438.6v10.5h2.2"/>
<path d="M277.2 439.5v9.6h-2.3M277.9 439.5v10.6h-3M228.4 464.2h34.2v14.2h-1.2v-13h-33M228.4 497.4h33v-2.6h1.2v6.5h-1.2v-2.7h-33M331.3 505.4h-45.1v1.4M331.3 504.2h-46v2.6M228.4 530h33v-12.3h1.2v15.3h-1.2v-1.8h-33M290.1 539h-4.8v.9h4.8M311 536.5h-20.9v5.2h.5M330.8 536.5h.5M219.2 559.9h42.2v-10.4h1.2v19.2h-1.2v-7.6h-42.2M310.5 541.7h20.8"/>
<path d="M285.3 572v4.1M286.2 572v1.3h23.5M309.7 574.2h-23.5v1.9M330.5 578.2h.8M331.3 574.9h-.6v-1.9h-21v5.2h1M219.2 598.5h1.2M260 598.5h1.4M232.2 608.2v5.2h1.5M233 608.2v4.5M261.4 603.2v-10.9h1.2v10.9M261.8 608.2v5.2h-.6M292.9 608.2h9.9"/>
<path d="M292.9 607.4h9.9M336.4 608.2v13.3M337.2 608.2v13.3M367.3 606.8v31.2h-30.1v-.5M368.1 606.8v32h-31.7v-1.3M188.1 639.3h44.1v1.2M232.2 637.2v1.3h-44.1M233 637.2v3.3M321.6 625.2h-.8v7.2h-42.6v-10.3h-.8v16.7h.8v-.5h1.5M321.6 625.2v13.6h-.8v-.5h-1.5M336.4 625.2v3.6M337.2 625.2v3.6"/>
<path d="M232.2 655.2v-.8h4.8v23M291.8 655.2v-.8h-4.7v23M316.1 654.4h2.4v44.6M316.1 655.2h1.6v43.8M343.1 655.2v-.8h5v21.6M393 654v3.2M394 654v3.2M426.9 654v15M427.9 654v15M232.2 675v22.3h1.1v1.7M291.8 675v24M343.1 675v24"/>
<path d="M390.9 668.8h3.1v30.2M390.9 669.6h2.1v29.4M426.9 678.8v20.2M427.9 678.8v20.2M348.1 695.9v.5h-3.9v2.6"/>
</g>
<!-- layer: Stairs -->
<g fill="none" stroke="#808080" stroke-width=".41">
<path d="M409.8 174.1v13.6M412.4 174.1v13.5M415 174.1v13.5M417.5 174.1v13.5M420.1 174.1v13.5M422.7 174.1v13.5M425.3 174.1v13.6M407.2 180.9h26v10.4M426.2 193.7l6.4 1.8 .9-1.3-.7 2.5 .7-1 6.6 1.6M426.2 196.6l6.4 1.8 .9-1.3-.7 2.5 .7-1 6.6 1.6M426.2 190.1h13.9M426.2 192.6h13.9"/>
<path d="M426.2 197.8h4.2M431.5 195.2h1.3M432.6 191.3h1.1l-.5 1.9zM433 197.8h.3M433.2 199.9v12h-21.9M433.2 195.2h6.9M375.6 201.5h-16.6v17.3M387.3 201.5l-28.3 8.6 27.3 8.4M408.9 205.2v13.6M409.4 212l1.9-.6v1.1zM411.6 205.2v13.6M414.4 205.2v13.6"/>
<path d="M417.2 205.2v13.6M419.9 205.2v13.6M422.7 205.2v13.6M425.4 205.2v13.6M426.2 200.3h13.9M426.2 202.9h13.9M286.6 391.4v10.9M286.6 396.8h24.5M289.3 391.4v10.9M292.1 391.4v10.9M295 391.4v10.9M297.8 391.4v10.9"/>
<path d="M300.6 391.4v10.9M303.4 391.4v10.9M306.2 391.4v10.9M309 391.4v10.9M311.1 396.2l1.9 .6-1.9 .6zM311.8 391.4v10.9M287.2 428.6l2-.6v1.2zM287.2 423v11.2M289.2 428.6h13.4M290.1 423v11.2M292.9 423v11.2M295.7 423v11.2"/>
<path d="M298.5 423v11.2M301.3 423v11.2M304.1 423v5.5M304.1 428.7v2.5M306.3 423l-1.5 5.1 1.3 .9-2.4-.6 1 .7-1.3 5.1M309.7 428.7v5.5M311.2 423l-1.5 5.1 1.3 .9-2.5-.6 1 .7-1.2 5.1M311.4 428.6l1.9-.6v1.2zM312.5 423v11.2M313.3 428.6h2.6M409.4 613.6l1.9-.6v1.2zM410 606.8v13.6"/>
<path d="M411.3 613.6h21.9v12.1M412.6 606.8v13.6M415.2 606.8v13.6M417.7 606.8v13.6M420.3 606.8v13.6M422.9 606.8v13.6M425.5 606.8v13.6M368.1 626.2h19.2l-9.6 7.8zM368.1 634h19.2M410.1 637.9v13.6M412.6 637.9v13.6M415.2 637.9v13.6"/>
<path d="M417.7 637.9v13.6M420.3 637.9v13.6M422.8 637.9v13.6M425.4 637.9v13.6M426.2 626.5l6.4 1.8 .9-1.3-.7 2.5 .7-1 6.6 1.6M426.2 629.1l6.4 1.8 .9-1.3-.7 2.5 .7-1.1 6.6 1.7M426.2 635.6h13.9M426.2 622.7h13.9M426.2 625.3h13.9M426.2 630.4h4.8M426.2 633h13.9M431.1 627.8h1.8"/>
<path d="M432.9 630.4h.3M433.2 634.3v10.4h-26M433.2 632.3l.5 2h-1.1zM433.2 627.8h6.9"/>
</g>
<g fill="#808080" stroke="#808080" stroke-width=".41">
<path d="M433.2 632.3l.5 2h-1.1z"/>
<path d="M432.6 191.3h1.1l-.5 1.9z"/>
<path d="M409.4 613.6l1.9-.6v.6zM409.4 613.6l1.9 .6v-.6z"/>
<path d="M409.4 212l1.9-.6v.6zM409.4 212l1.9 .5v-.5z"/>
<path d="M311.1 396.2l1.9 .6h-1.9zM311.1 396.8v.6l1.9-.6z"/>
<path d="M287.2 428.6l2-.6v.6zM287.2 428.6l2 .6v-.6z"/>
<path d="M311.4 428.6l1.9-.6v.6zM311.4 428.6l1.9 .6v-.6z"/>
</g>
<!-- layer: No access -->
<g fill="#f00" stroke="#f00" stroke-width=".41">
<path d="M250.9 431.2h.2l-1.3 1.3z"/>
<path d="M249.3 431.2h.3z"/>
<path d="M249.2 431.4h.2z"/>
<path d="M251.3 432.3h.2z"/>
<path d="M251.2 432.5h.2z"/>
<path d="M250.9 431.2l-1.3 1.3zM249.6 432.5h.2z"/>
<path d="M250.2 430.7h.5zM250 430.7h.7z"/>
<path d="M250 430.7l.9 .1zM249.8 430.8h1.1z"/>
<path d="M249.8 430.8l1.2 .1zM249.7 430.9h1.3z"/>
<path d="M250.4 430.9h.6zM250.4 430.9h.6z"/>
<path d="M249.7 430.9h.5zM249.7 430.9h.4z"/>
<path d="M250.6 430.9h.5zM250.6 430.9h.5z"/>
<path d="M249.6 430.9h.5zM249.6 430.9h.4z"/>
<path d="M250.7 430.9h.4zM250.7 430.9h.4z"/>
<path d="M249.6 430.9h.4zM249.6 430.9h.3z"/>
<path d="M250.8 430.9l.4 .2zM250.8 430.9l.4 .2z"/>
<path d="M249.6 430.9h.3zM249.4 431.1h.3z"/>
<path d="M251 431.1h.2zM251 431.1h.2z"/>
<path d="M249.4 431.1h.3zM249.4 431.1h.3z"/>
<path d="M251 431.1l.3 .1zM251 431.1l.3 .1z"/>
<path d="M249.4 431.1h.3zM249.4 431.1l.2 .1z"/>
<path d="M251.1 431.2h.3zM251.1 431.2h.3z"/>
<path d="M249.3 431.2h.3zM249.3 431.2h.3z"/>
<path d="M251.2 431.2l.2 .1zM251.2 431.2l.2 .1z"/>
<path d="M251.2 431.3l.3 .1zM251.2 431.3l.3 .1z"/>
<path d="M249.3 431.3h.2zM249.3 431.3l.1 .1z"/>
<path d="M251.3 431.4l.2 .1zM251.3 431.4l.2 .1z"/>
<path d="M251.3 431.5l.2 .2zM251.3 431.5l.2 .2z"/>
<path d="M249.2 431.5h.2zM249.2 431.5l.1 .2z"/>
<path d="M251.3 431.7h.2zM251.3 431.7h.2z"/>
<path d="M249.1 431.7h.2zM249.1 431.7h.2z"/>
<path d="M251.4 431.7l.2 .2zM251.4 431.7l.2 .2z"/>
<path d="M249.1 431.7l.2 .2zM249.1 431.7l.2 .2z"/>
<path d="M251.4 431.9l.1 .2zM251.4 431.9l.1 .2z"/>
<path d="M249.1 431.9l.2 .2zM249.1 431.9l.2 .2z"/>
<path d="M249.1 432.1h.2zM249.1 432.1h.2z"/>
<path d="M251.3 432.1l.2 .2zM251.3 432.1l.2 .2z"/>
<path d="M249.1 432.1l.3 .2zM249.1 432.1l.3 .2z"/>
<path d="M251.3 432.3h.2zM251.3 432.3h.2z"/>
<path d="M249.2 432.3h.2zM249.2 432.3h.2z"/>
<path d="M249.2 432.3l.3 .1zM249.2 432.3l.3 .1z"/>
<path d="M251.2 432.4l.2 .1zM251.2 432.4l.2 .1z"/>
<path d="M249.3 432.4l.3 .1zM249.3 432.4l.3 .1z"/>
<path d="M249.3 432.5l.3 .1zM249.3 432.5l.3 .1z"/>
<path d="M251.1 432.6h.2zM251 432.7h.2z"/>
<path d="M249.3 432.6l.4 .1zM249.3 432.6l.4 .1z"/>
<path d="M251 432.7h.2zM251 432.7h.2z"/>
<path d="M249.4 432.7h.3zM249.4 432.7h.3z"/>
<path d="M251 432.7h.2zM250.8 432.8h.3z"/>
<path d="M249.4 432.7l.5 .1zM249.4 432.7l.5 .1z"/>
<path d="M250.8 432.8h.3zM250.7 432.8h.4z"/>
<path d="M249.6 432.8h.4zM249.6 432.8h.4z"/>
<path d="M250.7 432.8h.4zM250.6 432.9h.4z"/>
<path d="M249.6 432.8l.5 .1zM249.6 432.8l.5 .1z"/>
<path d="M250.6 432.9h.4zM250.4 432.9h.6z"/>
<path d="M249.6 432.9h.6zM249.6 432.9h.6z"/>
<path d="M249.7 432.9h1.3zM249.7 432.9l1.2 .1z"/>
<path d="M249.8 433h1.1zM249.8 433l.9 .1z"/>
<path d="M250 433.1h.7zM250 433.1h.4z"/>
</g>
<g fill="none" stroke="#f00" stroke-width=".41">
<path d="M251 431.1l-1.4 1.4M251.1 431.2l-1.4 1.5"/>
<circle cx="250.4" cy="431.8" r="1.21"/>
<circle cx="250.4" cy="431.8" r="1.04"/>
</g>
<!-- layer: GIA -->
<path d="M331.4 434.3h.7l-.2-.3zM331.1 434h.8l-.5 .3zM331.1 434l.3 4.6v-4.3zM331.1 434l.3 4.6h-.3zM331.1 438.6l.3 164.6v-164.6zM331.1 438.6l.3 164.6h-.3zM331.1 603.2l.2 4.8 .1-4.8zM331.1 603.2l.2 4.8-.3 .3zM331 608.3l5.3-.3h-5zM331 608.3l5.3-.3v.3zM336.3 608v.3l4.4-.4zM336.3 608.3l4.4-.4 .3 .2zM340.7 606.7v1.2l.3 .2zM340.7 606.7l.3 .3v1.1zM340.7 606.7l.3 .3 90.8-.3zM341 607l90.8-.3-.1 .3zM431.8 606.7l-.1 .3 8.6 8.1zM431.7 607l8.6 8.1-.3 .2zM440 615.3l.3 83.9v-84.1zM440 615.3l.3 83.9-.3-.3zM195.4 699.2h244.9l-.3-.3zM195.5 698.9h244.5l-244.6 .3zM186.3 690.5l9.1 8.7 .1-.3zM186.3 690.5l.3-.1 8.9 8.5zM186.3 615.3v75.2l.3-.1zM186.3 615.3l.3 .1v75zM194.6 606.7l-8.3 8.6 .3 .1zM194.6 606.7l.1 .3-8.1 8.4zM194.6 606.7l.1 .3 15.5-.3zM194.7 607l15.5-.3-.4 .3zM209.8 607l.4 .7v-1zM209.8 607l.4 .7-.4 .2zM209.8 607.9l.7 .1-.3-.3zM209.8 607.9l.7 .1-.1 .3zM210.5 608l-.1 .3 8.7-.3zM210.4 608.3l8.7-.3 .3 .3zM219.1 603.2v4.8l.3 .3zM219.1 603.2h.3v5.1zM219.1 534.4v68.8h.3zM219.1 534.4l.3 .3v68.5zM219.1 534.4l.3 .3 8.9-.3zM219.4 534.7l8.9-.3 .3 .3zM228.3 519.6v14.8l.3 .3zM228.3 519.6h.3v15.1zM228.3 434.3v85.3h.3zM228.3 434.3l.3-.3v85.6zM210.9 434.2l17.4 .1 .3-.3zM210.9 434.2l.3-.3 17.4 .1zM210.9 391.1v43.1l.3-.3zM210.9 391.1l.3 .3v42.5zM210.9 391.1l.3 .3 17.7-.2zM211.2 391.4l17.7-.2 .3 .3zM228.8 290.7l.1 100.5 .3 .3zM228.8 290.7l.3-.3 .1 101.1zM219.7 290.7h9.1l.3-.3zM220 290.4h9.1l-9.4 .3zM219.7 217.5v73.2l.3-.3zM219.7 217.5l.3-.3v73.2zM210 217.5h9.7l.3-.3zM209.9 217.2h10.1l-10 .3zM209.9 217.2l-.2 .6 .3-.3zM209.4 217.7l.5-.5-.2 .6zM209.4 217.7l.3 1.2v-1.1zM209.4 217.7l.3 1.2-.3-.3zM186.3 218.9h23.4l-.3-.3zM186.3 218.9l.3-.3h22.8zM186.3 127.4v91.5l.3-.3zM186.3 127.4l.3 .3v90.9zM186.3 127.4l.3 .3 253.7-.3zM186.6 127.7l253.7-.3-.3 .3zM440 127.7l.3 82.7v-83zM440 127.7l.3 82.7-.3-.1zM440 210.3l-8.2 8.6 8.5-8.5zM440 210.3l-8.2 8.6-.1-.3zM340.7 218.9h91.1l-.1-.3zM340.7 218.9l.3-.3h90.7zM340.7 217.5v1.4l.3-.3zM340.7 217.5l.3-.3v1.4zM330.8 217.5h9.9l.3-.3zM330.5 217.2h10.5l-10.2 .3zM330.5 217.2l.4 174-.1-173.7zM330.5 217.2l.4 174-.3 .3zM330.6 391.5l1.5-.3h-1.2zM330.6 391.5l1.5-.3-.2 .3zM332.1 391.2l-.2 .3 5.6 4.7zM331.9 391.5l5.6 4.7-.3 .2zM337.2 396.4l.3 29.9v-30.1zM337.2 396.4l.3 29.9-.3-.3zM336 426.3h1.5l-.3-.3zM335.7 426h1.5l-1.2 .3zM335.7 426l.5 4.2-.2-3.9zM335.7 426l.5 4.2-.3-.1zM335.9 430.1l-3.8 4.2 4.1-4.1zM331.9 434l4-3.9-3.8 4.2z" fill="#2eb800" stroke="#2eb800" stroke-width=".41"/>
<!-- layer: WALLS -->
<g fill="#000" stroke="#000" stroke-width=".41">
<path d="M501.1 763.8l10 1v-1zM501.1 763.8l10 1h-10z"/>
<path d="M521.1 763.8l10 1v-1zM521.1 763.8l10 1h-10z"/>
<path d="M546.7 765.6l.2 .4 3.6-1.9zM546.9 766l3.6-1.9 .2 .4z"/>
</g>
<!-- layer: principalplans -->
<g fill="none" stroke="#000" stroke-width=".41">
<path d="M492.1 763.8v1M493.1 763.8v1M494.1 763.8v1M495.1 763.8v1M496.1 763.8v1M501.1 763.8v1M511.1 763.8v1M521.1 763.8v1M531.1 763.8v1M541.1 763.8h-50v1h50M547 765.6a3.9 3.9 0 0 1 4.2-5.2 3.9 3.9 0 0 1 2.6 6.3 3.9 3.9 0 0 1-6.7-.9M549.1 760.5l1.5 3.8"/>
<path d="M550.5 764.1l-3.8 1.5M550.7 764.5l-3.8 1.5M554.5 762.7l-3.9 1.6 1.6 3.8"/>
<circle cx="550.7" cy="764.3" r="4.1"/>
</g>
<text font-size="5" x="442.1" y="830.5">PRINCIPAL PLANS © Copyright 2019. All rights reserved.</text>
<text font-size="4.3" x="9.7" y="733" transform="rotate(-90 9.7 733)">PLEASE NOTE, THIS IS AN A1 PLAN, IT SHOULD NOT BE ENLARGED OR SHRUNK TO FIT. WHEN PRINTING SET THE SCALE TO ´NONE´</text>
<g font-size="4.1">
<text x="282.1" y="798.3">drawing address</text>
<text x="366.1" y="798.3">location/details</text>
<text x="447.8" y="798.2">date</text>
<text x="461.9" y="803">12/09/19</text>
<text x="501.2" y="798.2">scale</text>
<text x="282.3" y="806.3">BANK OF ENGLAND SPORTS CENTRE</text>
<text x="366" y="806.1">SECOND FLOOR</text>
<text x="500.9" y="804.6">1/100</text>
<text x="282.3" y="812.7">PRIORY LANE</text>
<text x="366" y="813">THE GRANGE</text>
<text x="446.4" y="813.8">dwg. no.</text>
<text x="499.2" y="813.8">sheet</text>
<text x="282.4" y="818.8">LONDON, SW15 5JQ</text>
<text x="366.1" y="819.1">GROSS INTERNAL AREA</text>
<text x="460.8" y="820.4">PP6002-51</text>
<text x="503.4" y="821.5">A1</text>
</g>
<g font-size="3.5">
<text x="304.6" y="730.2">SECOND</text>
<text x="304.3" y="734.4">FLOOR</text>
</g>
<text font-size="1.9" x="545.6" y="767.2" transform="rotate(-112 545.6 767.2)">N</text>
<g font-size="1.7">
<text x="490.6" y="767.1">0</text>
<text x="491.1" y="762.2">SCALE 1:100</text>
<text x="500.6" y="767.1">1</text>
<text x="510.6" y="767.1">2</text>
<text x="520.5" y="767.1">3</text>
<text x="530.5" y="767.1">4</text>
<text x="540.5" y="767.1">5</text>
</g>
<g font-size="1.4" fill="#808080">
<text x="407.6" y="183">UP</text>
<text x="433.7" y="201.8">UP</text>
<text x="286.8" y="399">UP</text>
<text x="299" y="430.1">UP</text>
<text x="313.8" y="430.1">UP</text>
<text x="434" y="624.4">UP</text>
<text x="407.5" y="646.7">UP</text>
</g>
</svg>
